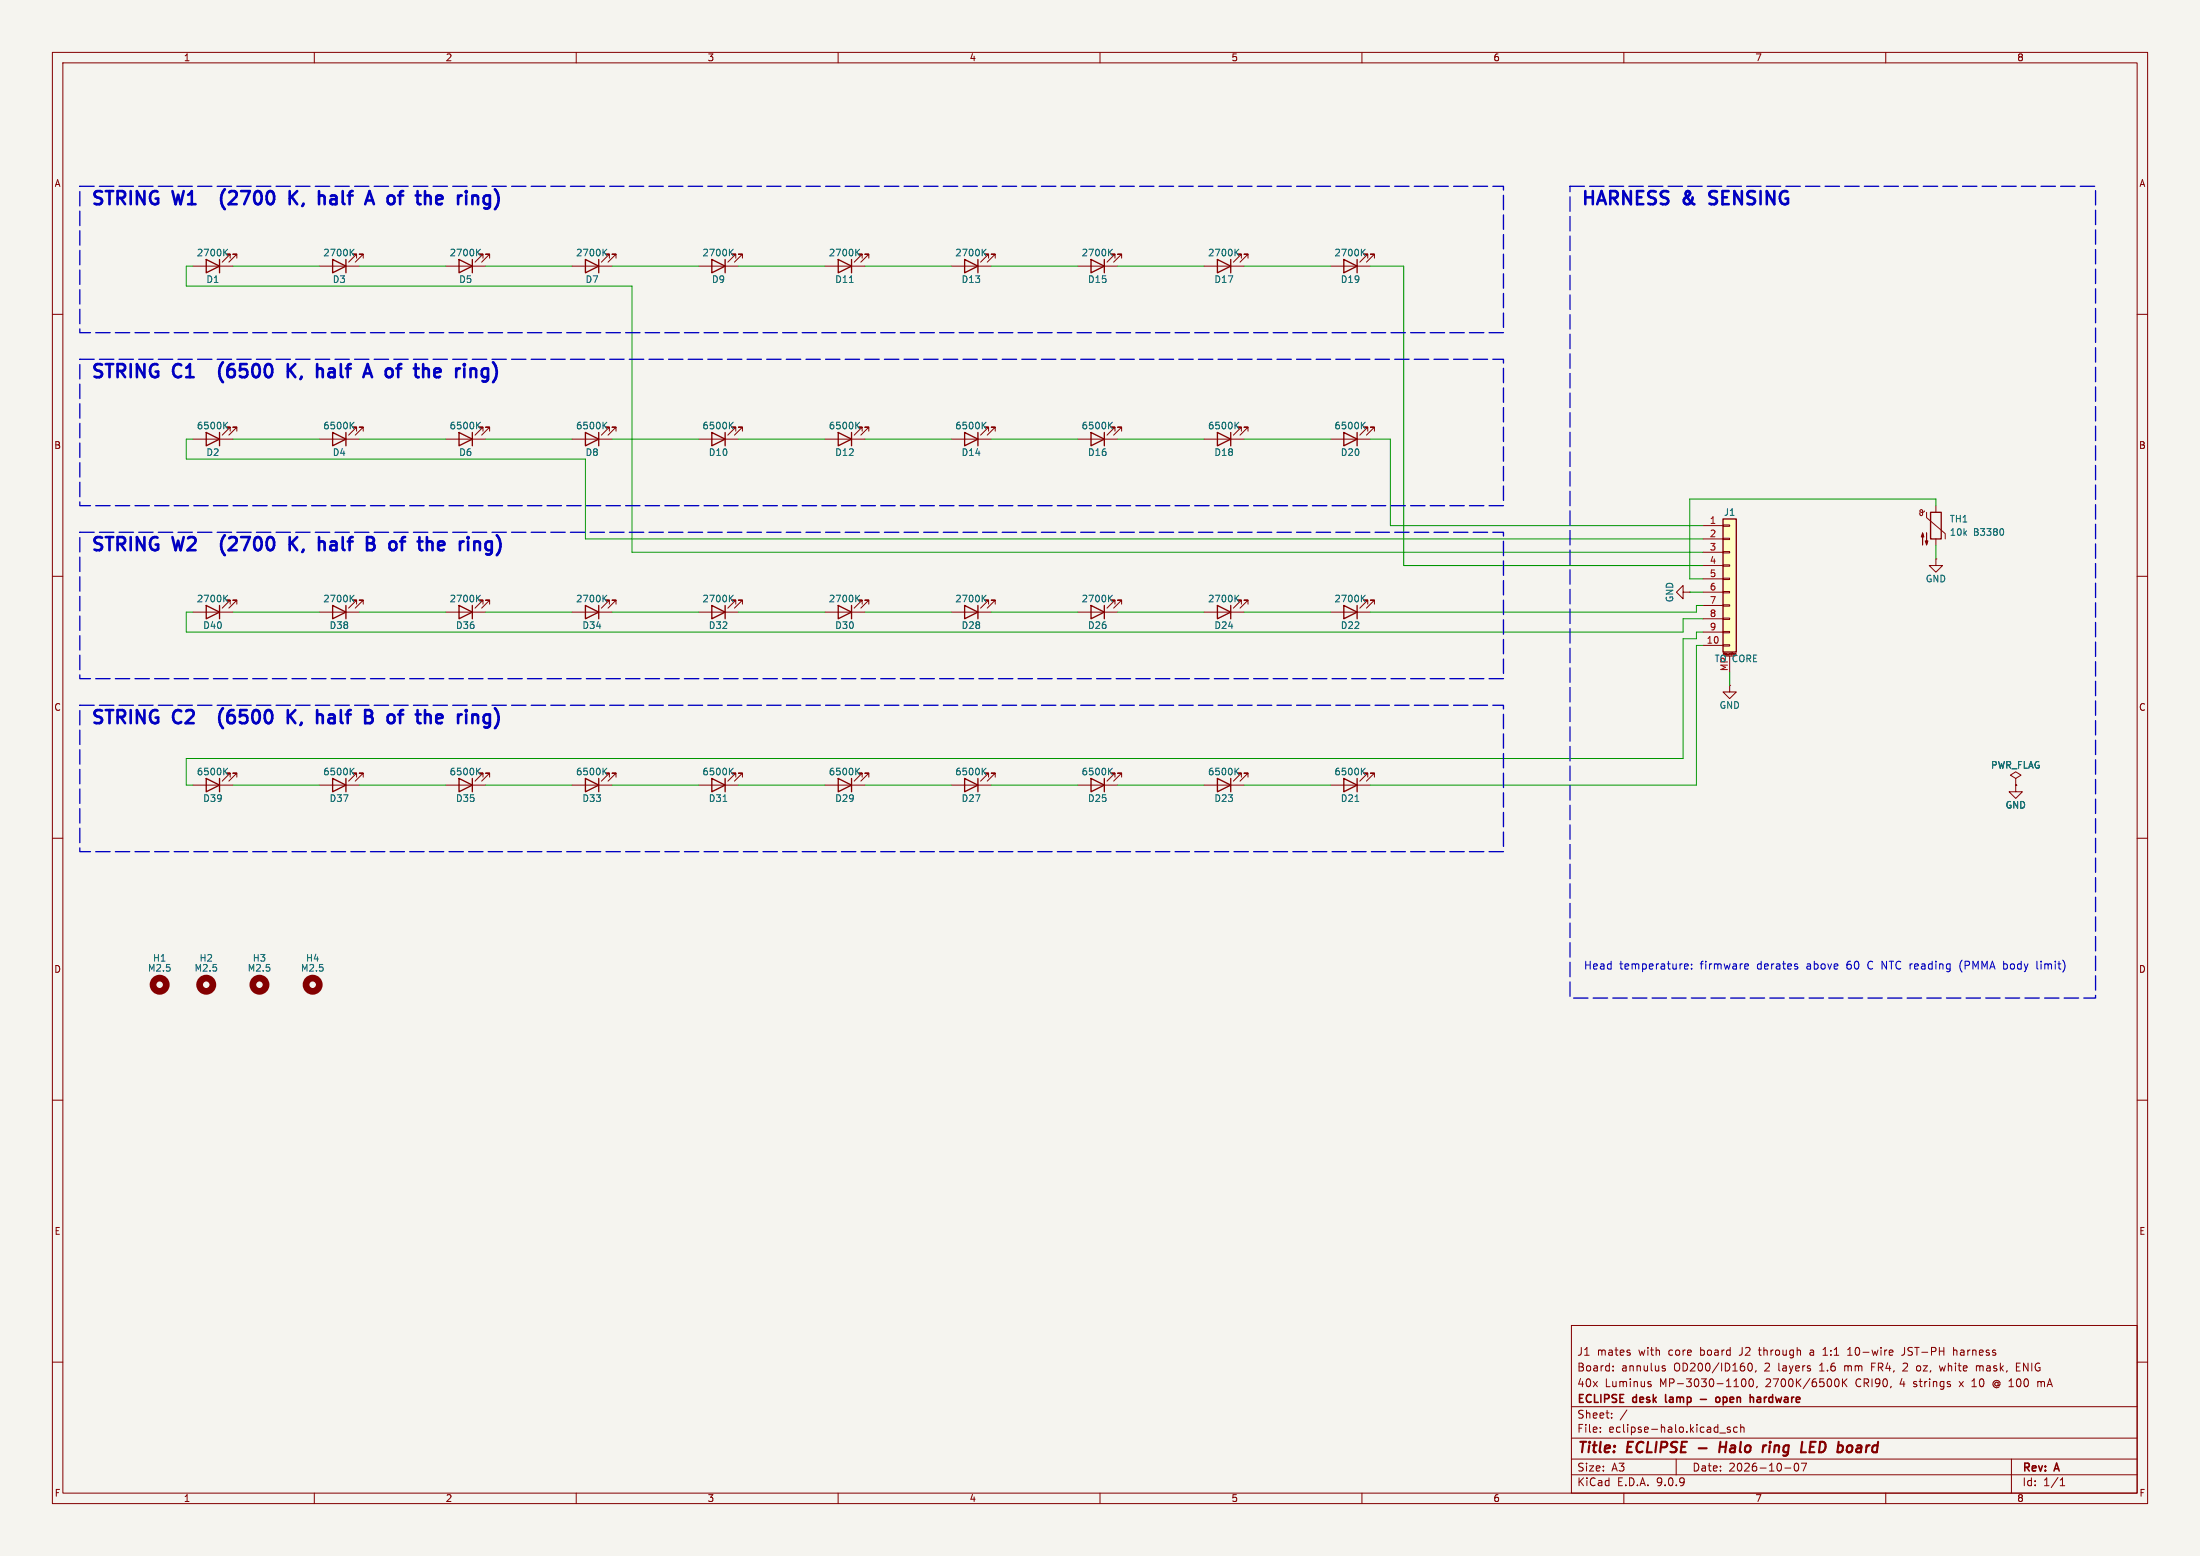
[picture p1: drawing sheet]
<svg xmlns="http://www.w3.org/2000/svg" width="420mm" height="297mm" viewBox="0 0 420 297" stroke-linecap="round" stroke-linejoin="round" font-family="sans-serif">
<path d="M0 0h420v297h-420z" fill="#f5f4ef" stroke="#f5f4ef" stroke-width=".19"/>
<g fill="none" stroke="#840000" stroke-width=".19">
<path d="M10 10h400v277h-400zM12 12h396v273h-396zM60 10v2M110 10v2M160 10v2M210 10v2M260 10v2M310 10v2M360 10v2M133.3 50.8h7.7M140.5 49.3v-.8h-.8h.8l-1.6 1.5M141.7 49.3v-.8h-.7h.7l-1.5 1.5"/>
<path d="M157.5 50.8h7.6M164.6 49.3v-.8h-.8h.8l-1.5 1.5M165.9 49.3v-.8h-.8h.8l-1.6 1.5M181.6 50.8h7.6M188.7 49.3v-.8h-.7h.7l-1.5 1.5M190 49.3v-.8h-.8h.8l-1.5 1.5M205.7 50.8h7.7M212.9 49.3v-.8h-.8h.8l-1.6 1.5M214.1 49.3v-.8h-.7h.7l-1.5 1.5M229.9 50.8h7.6M237 49.3v-.8h-.8h.8l-1.5 1.5M238.3 49.3v-.8h-.8h.8l-1.6 1.5"/>
<path d="M254 50.8h7.6M261.1 49.3v-.8h-.8h.8l-1.5 1.5M262.4 49.3v-.8h-.8h.8l-1.5 1.5M10 60h2M408 60h2M133.3 83.8h7.7M140.5 82.3v-.8h-.8h.8l-1.6 1.6M141.7 82.3v-.8h-.7h.7l-1.5 1.6M157.5 83.8h7.6M164.6 82.3v-.8h-.8h.8l-1.5 1.6M165.9 82.3v-.8h-.8h.8l-1.6 1.6M181.6 83.8h7.6"/>
<path d="M188.7 82.3v-.8h-.7h.7l-1.5 1.6M190 82.3v-.8h-.8h.8l-1.5 1.6M205.7 83.8h7.7M212.9 82.3v-.8h-.8h.8l-1.6 1.6M214.1 82.3v-.8h-.7h.7l-1.5 1.6M229.9 83.8h7.6M237 82.3v-.8h-.8h.8l-1.5 1.6M238.3 82.3v-.8h-.8h.8l-1.6 1.6M254 83.8h7.6M261.1 82.3v-.8h-.8h.8l-1.5 1.6M262.4 82.3v-.8h-.8h.8l-1.5 1.6M10 110h2"/>
<path d="M133.3 116.8h7.7M140.5 115.3v-.7h-.8h.8l-1.6 1.5M141.7 115.3v-.7h-.7h.7l-1.5 1.5M157.5 116.8h7.6M164.6 115.3v-.7h-.8h.8l-1.5 1.5M165.9 115.3v-.7h-.8h.8l-1.6 1.5M408 110h2M10 160h2M36.8 149.9h7.6M43.9 148.3v-.7h-.7h.7l-1.5 1.5M45.2 148.3v-.7h-.8h.8l-1.5 1.5M229.9 149.9h7.6"/>
<path d="M237 148.3v-.7h-.8h.8l-1.5 1.5M238.3 148.3v-.7h-.8h.8l-1.6 1.5M408 160h2M10 210h2M408 210h2M300 253h108v32h-108zM311.2 258.3v.3M345.6 258.2v.4M348 258.7h.9M348.4 257.2l-.4 .4M352.7 258.7h.9M352.7 257.6l.5-.4v1.5"/>
<path d="M361.2 257.7l.2 .3-.7 .2M361.3 258.6l-.1 .1M363.6 258.3a.48 .48 0 0 1-.6 .4M372.9 257.2v1.5M372.9 257.8l.3-.1 .3 .1 .1 .9M10 260h2M300 278.5h108M300 274.5h108M300 268.5h108M305.5 273.2v.2M305.5 272.5v.1M307.7 270.5v.2"/>
<path d="M307.7 269.8v.1M307.9 261.5v.2M307.9 260.8v.1M310.6 269.1l-1.3 1.9M314.8 264.2l.4 .1v.2l-.2 .2h-.3M314.8 263.7l.4 .1M317.4 261.1l.5 .2v.1v.2l-.5 .1M317.4 260.8h.5M320 278.5v3M328.3 273.5h1.1M330.3 272.5l-.4-.1-.2 .2 .1 .2 .5 .2v.3h-.6M331 264.7h.9"/>
<path d="M331.7 272.5l-.5-.1-.3 .3 .2 .6h.6M332.3 272.5l.2-.1 .4 .1v.9M332.3 271.9v1.5M332.6 263.3l.2-.1a.8 .8 0 0 1 .5 .7 .8 .8 0 0 1-.5 .8l-.2-.2-.2-.4zM333.8 260.3l.2-.1a.8 .8 0 0 1 .5 .7 .8 .8 0 0 1-.5 .8l-.2-.2-.1-.4zM334 263.3l.2-.1a.8 .8 0 0 1 .6 .7 .8 .8 0 0 1-.6 .8l-.2-.2-.1-.4zM335.2 261.6l-.1 .3M335.4 264.6l-.1 .3M342.7 279.4a.81 .81 0 0 0 .3 1.4l.2-.2 .2-.4-.2-.8M344.9 279.3l-.7 1.5M350.6 263.2a.8 .8 0 0 1 .5 .7 .8 .8 0 0 1-.5 .8M351.7 263.2v1.5"/>
<path d="M351.9 263.8l.7 .9M352.6 263.2l-.9 .8M357.3 260.9h.5M358 260.2h-.7v1.5M363.5 260.2l-.2 .1M364.1 260.8l-.9 .9h1M365.9 261.5l.5 .2M366.4 260.7l-.5 .1M370.2 260.7l.3 1 .3-.7M374 263.7l.8 1M374.8 263.7l-.8 1M376.4 264.7h.9"/>
<path d="M376.9 263.2l-.5 .4M377.3 260.8l.4-.1 .2 .2M377.3 260.7v1M377.9 260.9v.8M378 260.8l-.1 .1M381.1 263.8l-.3 .3 .1 .3 .2 .1M381.2 263.5a.71 .71 0 0 0-.8 .7 .71 .71 0 0 0 .8 .7M384 278.5v6.5M384.9 260.9h.5M385.7 260.2h-.8v1.5h.8M389 263.8l.4-.1 .3 .2M389 263.7v1"/>
<path d="M389.7 263.9v.8M389.7 263.8v.1M408 260h2M60 285v2M110 285v2M160 285v2M210 285v2M260 285v2M300 281.5h108M310 285v2M340.7 280.2h1.2M360 285v2"/>
<path d="M393.3 283.6h.9M393.3 282.5l.4-.4v1.5"/>
</g>
<path d="M324.3 276.4h1.5M328.3 276.2h1.2M328.4 275.2l-.2 2M337.2 275.9l-.4 .1M337.9 275.9l-.2 1.3M338 275.2l-.1 .2M345.6 276.2h.6M346.6 275.2h-.9l-.3 2h1" fill="none" stroke="#840000" stroke-width=".4"/>
<path d="M318 266.2v1.4M324.6 267.1h1.2M327.7 266.8l.3-.1 .3 .3v.4l-.3 .3-.3-.1-.2-.2zM334.1 266.2v1.5M335.5 266.8h.5M336 267.1h-.4a.29 .29 0 0 0-.2 .3 .29 .29 0 0 0 .2 .3h.4" fill="none" stroke="#840000" stroke-width=".3"/>
<g fill="none" stroke="#840000" stroke-width=".25">
<path d="M135.9 49.5l2.5 1.3-2.5 1.3zM138.4 49.5v2.6M160 49.5l2.6 1.3-2.6 1.3zM162.6 49.5v2.6M184.1 49.5l2.6 1.3-2.6 1.3zM186.7 49.5v2.6M208.3 49.5l2.5 1.3-2.5 1.3zM210.8 49.5v2.6M232.4 49.5l2.5 1.3-2.5 1.3zM234.9 49.5v2.6M256.5 49.5l2.6 1.3-2.6 1.3zM259.1 49.5v2.6"/>
<path d="M135.9 82.6l2.5 1.2-2.5 1.3zM138.4 82.6v2.5M160 82.6l2.6 1.2-2.6 1.3zM162.6 82.6v2.5M184.1 82.6l2.6 1.2-2.6 1.3zM186.7 82.6v2.5M208.3 82.6l2.5 1.2-2.5 1.3zM210.8 82.6v2.5M232.4 82.6l2.5 1.2-2.5 1.3zM234.9 82.6v2.5M256.5 82.6l2.6 1.2-2.6 1.3zM259.1 82.6v2.5"/>
<path d="M135.9 115.6l2.5 1.2-2.5 1.3zM138.4 115.6v2.5M160 115.6l2.6 1.2-2.6 1.3zM162.6 115.6v2.5M39.4 148.6l2.5 1.3-2.5 1.2zM41.9 148.6v2.5M232.4 148.6l2.5 1.3-2.5 1.2zM234.9 148.6v2.5"/>
</g>
<g fill="none" stroke="#006464" stroke-width=".19">
<path d="M139.4 48.1l.6 .7M140 47.6l-.8 .7M162.2 53.9h.7M163.6 48.1l.5 .7M164.1 47.6l-.7 .7M187.7 48.1l.5 .7M188.2 47.6l-.7 .7M211.8 48.1l.6 .7M212.4 47.6l-.8 .7M235.9 48.1l.6 .7M236.5 47.6l-.7 .7M260.1 48.1l.5 .7"/>
<path d="M260.6 47.6l-.7 .7M139.4 81.1l.6 .8M140 80.6l-.8 .7M163.6 81.1l.5 .8M164.1 80.6l-.7 .7M187.7 81.1l.5 .8M188.2 80.6l-.7 .7M211.8 81.1l.6 .8M212.4 80.6l-.8 .7M235.9 81.1l.6 .8M236.5 80.6l-.7 .7M260.1 81.1l.5 .8"/>
<path d="M260.6 80.6l-.7 .7M139.4 114.2l.6 .7M140 113.6l-.8 .7M163.6 114.2l.5 .7M164.1 113.6l-.7 .7M42.9 147.2l.6 .7M43.5 146.6l-.8 .8M235.9 147.2l.6 .7M236.5 146.6l-.7 .8"/>
</g>
<g fill="none" stroke="#840000" stroke-width="1.3">
<circle cx="30.5" cy="188" r="1.27"/>
<circle cx="39.4" cy="188" r="1.27"/>
<circle cx="49.5" cy="188" r="1.27"/>
<circle cx="59.7" cy="188" r="1.27"/>
</g>
<path d="M328.9 99.1h2.6v25.4h-2.6z" fill="#ffffc2"/>
<g fill="none" stroke="#840000" stroke-width=".25">
<path d="M39.4 49.5l2.5 1.3-2.5 1.3zM41.9 49.5v2.6M63.5 49.5l2.5 1.3-2.5 1.3zM66 49.5v2.6M87.6 49.5l2.6 1.3-2.6 1.3zM90.2 49.5v2.6M111.8 49.5l2.5 1.3-2.5 1.3zM114.3 49.5v2.6M39.4 82.6l2.5 1.2-2.5 1.3zM41.9 82.6v2.5M63.5 82.6l2.5 1.2-2.5 1.3zM66 82.6v2.5"/>
<path d="M87.6 82.6l2.6 1.2-2.6 1.3zM90.2 82.6v2.5M111.8 82.6l2.5 1.2-2.5 1.3zM114.3 82.6v2.5M328.9 99.1h2.6v25.4h-2.6zM368.6 97.8h2v5.1h-2zM39.4 115.6l2.5 1.2-2.5 1.3zM41.9 115.6v2.5M63.5 115.6l2.5 1.2-2.5 1.3zM66 115.6v2.5M87.6 115.6l2.6 1.2-2.6 1.3zM90.2 115.6v2.5"/>
<path d="M111.8 115.6l2.5 1.2-2.5 1.3zM114.3 115.6v2.5M184.1 115.6l2.6 1.2-2.6 1.3zM186.7 115.6v2.5M208.3 115.6l2.5 1.2-2.5 1.3zM210.8 115.6v2.5M232.4 115.6l2.5 1.2-2.5 1.3zM234.9 115.6v2.5M256.5 115.6l2.6 1.2-2.6 1.3zM259.1 115.6v2.5M63.5 148.6l2.5 1.3-2.5 1.2zM66 148.6v2.5"/>
<path d="M87.6 148.6l2.6 1.3-2.6 1.2zM90.2 148.6v2.5M111.8 148.6l2.5 1.3-2.5 1.2zM114.3 148.6v2.5M135.9 148.6l2.5 1.3-2.5 1.2zM138.4 148.6v2.5M160 148.6l2.6 1.3-2.6 1.2zM162.6 148.6v2.5M184.1 148.6l2.6 1.3-2.6 1.2zM186.7 148.6v2.5M208.3 148.6l2.5 1.3-2.5 1.2zM210.8 148.6v2.5"/>
<path d="M256.5 148.6l2.6 1.3-2.6 1.2zM259.1 148.6v2.5"/>
</g>
<g fill="none" stroke="#840000" stroke-width=".19">
<path d="M36.8 50.8h7.6M43.9 49.3v-.8h-.7h.7l-1.5 1.5M45.2 49.3v-.8h-.8h.8l-1.5 1.5M61 50.8h7.6M68.1 49.3v-.8h-.8h.8l-1.6 1.5M69.3 49.3v-.8h-.7h.7l-1.5 1.5M85.1 50.8h7.6M92.2 49.3v-.8h-.8h.8l-1.5 1.5M93.5 49.3v-.8h-.8h.8l-1.6 1.5M109.2 50.8h7.6M116.3 49.3v-.8h-.7h.7l-1.5 1.5M117.6 49.3v-.8h-.8h.8l-1.5 1.5"/>
<path d="M36.8 83.8h7.6M43.9 82.3v-.8h-.7h.7l-1.5 1.6M45.2 82.3v-.8h-.8h.8l-1.5 1.6M61 83.8h7.6M68.1 82.3v-.8h-.8h.8l-1.6 1.6M69.3 82.3v-.8h-.7h.7l-1.5 1.6M85.1 83.8h7.6M92.2 82.3v-.8h-.8h.8l-1.5 1.6M93.5 82.3v-.8h-.8h.8l-1.6 1.6M109.2 83.8h7.6M116.3 82.3v-.8h-.7h.7l-1.5 1.6M117.6 82.3v-.8h-.8h.8l-1.5 1.6"/>
<path d="M367 97.5l-.1 .9h-.3l-.2-.5M367 97.5l-.2-.2-.3 .2 .1 .2 .3 .1 .5-.3M367.8 97.8v1l3.5 3.1v1M369.6 96.5v1.3M36.8 116.8h7.6M43.9 115.3v-.7h-.7h.7l-1.5 1.5M45.2 115.3v-.7h-.8h.8l-1.5 1.5M61 116.8h7.6M68.1 115.3v-.7h-.8h.8l-1.6 1.5M69.3 115.3v-.7h-.7h.7l-1.5 1.5M85.1 116.8h7.6M92.2 115.3v-.7h-.8h.8l-1.5 1.5"/>
<path d="M93.5 115.3v-.7h-.8h.8l-1.6 1.5M109.2 116.8h7.6M116.3 115.3v-.7h-.7h.7l-1.5 1.5M117.6 115.3v-.7h-.8h.8l-1.5 1.5M181.6 116.8h7.6M188.7 115.3v-.7h-.7h.7l-1.5 1.5M190 115.3v-.7h-.8h.8l-1.5 1.5M205.7 116.8h7.7M212.9 115.3v-.7h-.8h.8l-1.6 1.5M214.1 115.3v-.7h-.7h.7l-1.5 1.5M229.9 116.8h7.6M237 115.3v-.7h-.8h.8l-1.5 1.5"/>
<path d="M238.3 115.3v-.7h-.8h.8l-1.6 1.5M254 116.8h7.6M261.1 115.3v-.7h-.8h.8l-1.5 1.5M262.4 115.3v-.7h-.8h.8l-1.5 1.5M321.3 113v-1.2l-1.3 1.2 1.3 1.3v-1.3h1.3M322.6 113h.1M325.1 100.3h3.8M325.1 102.9h3.8M325.1 105.4h3.8M325.1 108h3.8M325.1 110.5h3.8M325.1 113h3.8"/>
<path d="M325.1 115.6h3.8M325.1 118.1h3.8M328.9 100.2h1.3v.3h-1.3zM328.9 102.7h1.3v.3h-1.3zM328.9 105.3h1.3v.2h-1.3zM328.9 107.8h1.3v.3h-1.3zM328.9 110.4h1.3v.2h-1.3zM328.9 112.9h1.3v.3h-1.3zM328.9 115.4h1.3v.3h-1.3zM328.9 118h1.3v.2h-1.3zM369.6 106.7v1.3h1.2l-1.2 1.2-1.3-1.2h1.3M369.6 106.7h.1"/>
<path d="M369.6 102.9v1.2M325.1 120.7h3.8M325.1 123.2h3.8M328.9 120.5h1.3v.3h-1.3zM328.9 123.1h1.3v.2h-1.3zM329.2 125.2h2M330.2 130.8v1.3h1.3l-1.3 1.3-1.3-1.3h1.3M330.2 130.8h.1M330.2 125.2v3.1M61 149.9h7.6M68.1 148.3v-.7h-.8h.8l-1.6 1.5M69.3 148.3v-.7h-.7h.7l-1.5 1.5"/>
<path d="M85.1 149.9h7.6M92.2 148.3v-.7h-.8h.8l-1.5 1.5M93.5 148.3v-.7h-.8h.8l-1.6 1.5M109.2 149.9h7.6M116.3 148.3v-.7h-.7h.7l-1.5 1.5M117.6 148.3v-.7h-.8h.8l-1.5 1.5M133.3 149.9h7.7M140.5 148.3v-.7h-.8h.8l-1.6 1.5M141.7 148.3v-.7h-.7h.7l-1.5 1.5M157.5 149.9h7.6M164.6 148.3v-.7h-.8h.8l-1.5 1.5M165.9 148.3v-.7h-.8h.8l-1.6 1.5"/>
<path d="M181.6 149.9h7.6M188.7 148.3v-.7h-.7h.7l-1.5 1.5M190 148.3v-.7h-.8h.8l-1.5 1.5M205.7 149.9h7.7M212.9 148.3v-.7h-.8h.8l-1.6 1.5M214.1 148.3v-.7h-.7h.7l-1.5 1.5M254 149.9h7.6M261.1 148.3v-.7h-.8h.8l-1.5 1.5M262.4 148.3v-.7h-.8h.8l-1.5 1.5M384.8 148.6l1-.6-1-.7-1 .7 1 .6v1.3M384.8 149.9h.1M384.8 149.9v1.2h1.3l-1.3 1.3-1.3-1.3h1.3"/>
</g>
<g fill="#840000" stroke="#840000" stroke-width=".19">
<path d="M367 101.7l.3 .8h-.5l.2-.8v2.3z"/>
<path d="M367.8 101.7v2.3l-.3-.7h.5l-.2 .7z"/>
</g>
<g fill="none" stroke="#006464" stroke-width=".19">
<path d="M42.9 48.1l.6 .7M43.5 47.6l-.8 .7M67 48.1l.6 .7M67.6 47.6l-.7 .7M91.2 48.1l.5 .7M91.7 47.6l-.7 .7M115.3 48.1l.5 .7M115.8 47.6l-.7 .7M42.9 81.1l.6 .8M43.5 80.6l-.8 .7M67 81.1l.6 .8M67.6 80.6l-.7 .7"/>
<path d="M91.2 81.1l.5 .8M91.7 80.6l-.7 .7M115.3 81.1l.5 .8M115.8 80.6l-.7 .7M42.9 114.2l.6 .7M43.5 113.6l-.8 .7M67 114.2l.6 .7M67.6 113.6l-.7 .7M91.2 114.2l.5 .7M91.7 113.6l-.7 .7M115.3 114.2l.5 .7M115.8 113.6l-.7 .7"/>
<path d="M187.7 114.2l.5 .7M188.2 113.6l-.7 .7M211.8 114.2l.6 .7M212.4 113.6l-.8 .7M235.9 114.2l.6 .7M236.5 113.6l-.7 .7M260.1 114.2l.5 .7M260.6 113.6l-.7 .7M382.4 101l.1 .4-.1 .7M67 147.2l.6 .7M67.6 146.6l-.7 .8M91.2 147.2l.5 .7"/>
<path d="M91.7 146.6l-.7 .8M115.3 147.2l.5 .7M115.8 146.6l-.7 .8M138 153h.8M139.4 147.2l.6 .7M140 146.6l-.8 .8M163.6 147.2l.5 .7M164.1 146.6l-.7 .8M187.7 147.2l.5 .7M188.2 146.6l-.7 .8M211.8 147.2l.6 .7M212.4 146.6l-.8 .8"/>
<path d="M258.7 153h.7M260.1 147.2l.5 .7M260.6 146.6l-.7 .8"/>
</g>
<g fill="none" stroke="#009600" stroke-width=".19">
<path d="M36.8 50.8h-1.2v3.8h85v50.8h204.5M44.4 50.8h16.6M68.6 50.8h16.5M92.7 50.8h16.5M116.8 50.8h16.5M141 50.8h16.5M165.1 50.8h16.5M189.2 50.8h16.5M213.4 50.8h16.5M237.5 50.8h16.5M261.6 50.8h6.4v57.2h57.1M36.8 83.8h-1.2v3.8h76.2v15.3h213.3"/>
<path d="M44.4 83.8h16.6M68.6 83.8h16.5M92.7 83.8h16.5M116.8 83.8h16.5M141 83.8h16.5M165.1 83.8h16.5M189.2 83.8h16.5M213.4 83.8h16.5M237.5 83.8h16.5M261.6 83.8h3.8v16.5h59.7M369.6 96.5v-1.2h-47v15.2h2.5M36.8 116.8h-1.2v3.9h285.7v-2.6h3.8"/>
<path d="M44.4 116.8h16.6M68.6 116.8h16.5M92.7 116.8h16.5M116.8 116.8h16.5M141 116.8h16.5M165.1 116.8h16.5M189.2 116.8h16.5M213.4 116.8h16.5M237.5 116.8h16.5M322.6 113h2.5M325.1 115.6h-1.3v1.2h-62.2M369.6 104.1v2.6"/>
<path d="M325.1 120.7h-1.3v1.2h-2.5v22.9h-285.7v5.1h1.2M325.1 123.2h-1.3v26.7h-62.2M330.2 128.3v2.5M44.4 149.9h16.6M68.6 149.9h16.5M92.7 149.9h16.5M116.8 149.9h16.5M141 149.9h16.5M165.1 149.9h16.5M189.2 149.9h16.5M213.4 149.9h16.5M237.5 149.9h16.5"/>
</g>
<g fill="none" stroke="#0000c2" stroke-width=".5">
<path d="M42.9 36.1a2.87 2.87 0 0 0 0 3.8M55.3 36.5v2.5M55.7 37.5l1 1.5M56.7 36.5l-1.4 1.4M63.2 37.4l.2-.1 .7 .1M64 38h-.6a.49 .49 0 0 0-.4 .5 .49 .49 0 0 0 .4 .5h.6M92.8 37.3l.7 .1M93.5 37.3v2l-.5 .5M93.5 38.9l-.7 .1M94.5 36.1a2.87 2.87 0 0 1 0 3.8M326.3 38.9l.4 .1M326.5 36.7l-.2 .3 .2 .4"/>
<path d="M42.6 69.1a2.87 2.87 0 0 0 0 3.9M55 69.5v2.5M55.3 70.6l1.1 1.4M56.4 69.5l-1.4 1.4M62.8 70.5l.2-.2 .8 .2M63.6 71h-.6a.49 .49 0 0 0-.3 .5 .49 .49 0 0 0 .3 .5h.6M92.5 70.3l.7 .2M93.2 71.9l-.7 .1M93.2 70.3v2.1l-.5 .4M94.1 69.1a2.87 2.87 0 0 1 0 3.9M42.9 102.2a2.87 2.87 0 0 0 0 3.8M55.3 102.5v2.5"/>
<path d="M55.7 103.6l1 1.4M56.7 102.5l-1.4 1.4M63.2 103.5l.2-.1 .7 .1M64 104.1h-.6a.49 .49 0 0 0-.4 .4 .49 .49 0 0 0 .4 .5h.6M93.2 103.4l.7 .1M93.9 104.9l-.7 .1M93.9 103.4v2l-.5 .5M94.8 102.2a2.87 2.87 0 0 1 0 3.8M42.6 135.2a2.87 2.87 0 0 0 0 3.8M55 135.5v2.5M55.3 136.6l1.1 1.4M56.4 135.5l-1.4 1.5"/>
<path d="M62.8 136.5l.2-.1 .8 .1M63.6 137.1h-.6a.49 .49 0 0 0-.3 .5 .49 .49 0 0 0 .3 .4h.6M92.8 136.4l.7 .1M93.5 137.9l-.7 .1M93.5 136.4v2l-.5 .5M94.5 135.2a2.87 2.87 0 0 1 0 3.8"/>
</g>
<path d="M321.6 184.5l.7-.2-.1-.3h-.4l-.2 .2v.7h.6M322.9 184.8v.2M322.9 184v.2M333.3 184h.4l.1 .3-.7 .2M333.7 184.9l-.4 .1M343.1 184.5v.4M374.6 183.3a1.72 1.72 0 0 0 0 2.2M382.6 184h.5M383.1 184.9l-.5 .1M388.9 183.5v1.3l.2 .2" fill="none" stroke="#0000c2" stroke-width=".19"/>
<path d="M15.2 35.6h271.8v27.9h-271.8zM299.7 35.6h100.3v154.9h-100.3zM15.2 68.6h271.8v27.9h-271.8zM15.2 101.6h271.8v27.9h-271.8zM15.2 134.6h271.8v28h-271.8z" fill="none" stroke="#0000c2" stroke-width=".25" stroke-dasharray="2.7 1"/>
<g font-size="3.5" fill="#0000c2">
<text x="17.2" y="39.3">STRING</text>
<text x="33.2" y="39.3">W1</text>
<text x="44.3" y="39.3">(2700</text>
<text x="58.4" y="39.3">K,</text>
<text x="65" y="39.3">half</text>
<text x="75.1" y="39.3">A</text>
<text x="80.2" y="39.3">of</text>
<text x="86.8" y="39.3">the</text>
<text x="301.7" y="39.3">HARNESS</text>
<text x="321.5" y="39.3">&amp;</text>
<text x="327.5" y="39.3">SENSING</text>
<text x="17.2" y="72.3">STRING</text>
<text x="33.2" y="72.3">C1</text>
<text x="43.9" y="72.3">(6500</text>
<text x="58" y="72.3">K,</text>
<text x="64.6" y="72.3">half</text>
<text x="74.8" y="72.3">A</text>
<text x="79.8" y="72.3">of</text>
<text x="86.4" y="72.3">the</text>
<text x="17.2" y="105.3">STRING</text>
<text x="33.2" y="105.3">W2</text>
<text x="44.3" y="105.3">(2700</text>
<text x="58.4" y="105.3">K,</text>
<text x="65" y="105.3">half</text>
<text x="75.1" y="105.3">B</text>
<text x="80.6" y="105.3">of</text>
<text x="87.1" y="105.3">the</text>
<text x="17.2" y="138.4">STRING</text>
<text x="33.2" y="138.4">C2</text>
<text x="43.9" y="138.4">(6500</text>
<text x="58" y="138.4">K,</text>
<text x="64.6" y="138.4">half</text>
<text x="74.8" y="138.4">B</text>
<text x="80.2" y="138.4">of</text>
<text x="86.8" y="138.4">the</text>
</g>
<g font-size="2.8" fill="#840000">
<text x="301" y="277.9">Title:</text>
<text x="310.6" y="277.9">ECLIPSE</text>
<text x="329.9" y="277.9">Halo</text>
<text x="339" y="277.9">ring</text>
<text x="347.1" y="277.9">LED</text>
<text x="354.8" y="277.9">board</text>
</g>
<g font-size="2.1" fill="#0000c2">
<text x="302.3" y="185.2">Head</text>
<text x="309.1" y="185.2">temperature:</text>
<text x="324.6" y="185.2">firmware</text>
<text x="335.6" y="185.2">derates</text>
<text x="345.2" y="185.2">above</text>
<text x="353" y="185.2">60</text>
<text x="357.1" y="185.2">C NTC reading</text>
<text x="375.1" y="185.2">(PMMA</text>
<text x="383.6" y="185.2">body</text>
<text x="390.1" y="185.2">limit)</text>
</g>
<g font-size="2.1" fill="#840000">
<text x="301" y="262">Board:</text>
<text x="301" y="259">J1</text>
<text x="304.9" y="259">mates</text>
<text x="309.5" y="262">annulus</text>
<text x="312.9" y="259">with</text>
<text x="318.7" y="259">core</text>
<text x="319.6" y="262">OD200/ID160,</text>
<text x="324.8" y="259">board</text>
<text x="332.5" y="259">J2</text>
<text x="336.4" y="259">through</text>
<text x="337" y="262">2</text>
<text x="339.8" y="262">layers</text>
<text x="346.2" y="259">a</text>
<text x="347.8" y="262">1.6</text>
<text x="348.9" y="259">1:1</text>
<text x="352.6" y="262">mm</text>
<text x="353.8" y="259">10-wire</text>
<text x="357.9" y="262">FR4,</text>
<text x="364.2" y="262">2</text>
<text x="364.3" y="259">JST-PH</text>
<text x="366.9" y="262">oz,</text>
<text x="371.5" y="262">white</text>
<text x="374.2" y="259">harness</text>
<text x="378.6" y="262">mask,</text>
<text x="386.4" y="262">ENIG</text>
<text x="301" y="268.2">ECLIPSE</text>
<text x="301" y="265">40x</text>
<text x="306.4" y="265">Luminus</text>
<text x="311.8" y="268.2">desk</text>
<text x="316.9" y="265">MP-3030-1100,</text>
<text x="318.6" y="268.2">lamp</text>
<text x="329.5" y="268.2">open</text>
<text x="336.6" y="268.2">hardware</text>
<text x="337.2" y="265">2700K/6500K</text>
<text x="354.5" y="265">CRI90,</text>
<text x="363.1" y="265">4</text>
<text x="365.9" y="265">strings</text>
<text x="377.3" y="265">10</text>
<text x="381.5" y="265">@ 100</text>
<text x="390.3" y="265">mA</text>
<text x="301" y="273.7">File:</text>
<text x="301" y="271">Sheet:</text>
<text x="307.1" y="273.7">eclipse-halo.kicad_sch</text>
<text x="301" y="281.1">Size:</text>
<text x="307.6" y="281.1">A3</text>
<text x="323" y="281.1">Date:</text>
<text x="330" y="281.1">2026-10-07</text>
<text x="386" y="281.3">Rev:</text>
<text x="392.4" y="281.3">A</text>
<text x="301" y="283.9">KiCad</text>
<text x="308.7" y="283.9">E.D.A.</text>
<text x="316.3" y="283.9">9.0.9</text>
<text x="386" y="283.9">Id:</text>
<text x="390.1" y="283.9">1/1</text>
</g>
<g font-size="1.8" fill="#840000">
<text x="35" y="11.9">1</text>
<text x="85" y="11.9">2</text>
<text x="135" y="11.9">3</text>
<text x="185" y="11.9">4</text>
<text x="235" y="11.9">5</text>
<text x="285" y="11.9">6</text>
<text x="335" y="11.9">7</text>
<text x="385" y="11.9">8</text>
<text x="10.3" y="35.9">A</text>
<text x="408.3" y="35.9">A</text>
<text x="10.3" y="85.9">B</text>
<text x="408.2" y="85.9">B</text>
<text x="10.3" y="135.9">C</text>
<text x="408.2" y="135.9">C</text>
<text x="10.3" y="185.9">D</text>
<text x="408.2" y="185.9">D</text>
<text x="10.3" y="235.9">E</text>
<text x="408.3" y="235.9">E</text>
<text x="10.3" y="285.9">F</text>
<text x="35" y="286.9">1</text>
<text x="85" y="286.9">2</text>
<text x="135" y="286.9">3</text>
<text x="185" y="286.9">4</text>
<text x="235" y="286.9">5</text>
<text x="285" y="286.9">6</text>
<text x="335" y="286.9">7</text>
<text x="385" y="286.9">8</text>
<text x="408.3" y="285.9">F</text>
</g>
<g font-size="1.8" fill="#006464">
<text x="37.5" y="49.1">2700K</text>
<text x="61.6" y="49.1">2700K</text>
<text x="85.7" y="49.1">2700K</text>
<text x="109.9" y="49.1">2700K</text>
<text x="134" y="49.1">2700K</text>
<text x="158.1" y="49.1">2700K</text>
<text x="182.3" y="49.1">2700K</text>
<text x="206.4" y="49.1">2700K</text>
<text x="230.5" y="49.1">2700K</text>
<text x="254.7" y="49.1">2700K</text>
<text x="39.3" y="54.2">D1</text>
<text x="63.4" y="54.2">D3</text>
<text x="87.6" y="54.2">D5</text>
<text x="111.7" y="54.2">D7</text>
<text x="135.8" y="54.2">D9</text>
<text x="159.3" y="54.2">D11</text>
<text x="183.5" y="54.2">D13</text>
<text x="207.6" y="54.2">D15</text>
<text x="231.7" y="54.2">D17</text>
<text x="255.9" y="54.2">D19</text>
<text x="37.5" y="82.1">6500K</text>
<text x="61.6" y="82.1">6500K</text>
<text x="85.7" y="82.1">6500K</text>
<text x="109.9" y="82.1">6500K</text>
<text x="134" y="82.1">6500K</text>
<text x="158.1" y="82.1">6500K</text>
<text x="182.3" y="82.1">6500K</text>
<text x="206.4" y="82.1">6500K</text>
<text x="230.5" y="82.1">6500K</text>
<text x="254.7" y="82.1">6500K</text>
<text x="39.3" y="87.2">D2</text>
<text x="63.4" y="87.2">D4</text>
<text x="87.6" y="87.2">D6</text>
<text x="111.7" y="87.2">D8</text>
<text x="135.2" y="87.2">D10</text>
<text x="159.3" y="87.2">D12</text>
<text x="183.5" y="87.2">D14</text>
<text x="207.6" y="87.2">D16</text>
<text x="231.7" y="87.2">D18</text>
<text x="255.9" y="87.2">D20</text>
<text x="329" y="98.7">J1</text>
<text x="372.1" y="99.9">TH1</text>
<text x="372.1" y="102.5">10k</text>
<text x="376.7" y="102.5">B3380</text>
<text x="367.5" y="111.4">GND</text>
<text x="37.5" y="115.2">2700K</text>
<text x="61.6" y="115.2">2700K</text>
<text x="85.7" y="115.2">2700K</text>
<text x="109.9" y="115.2">2700K</text>
<text x="134" y="115.2">2700K</text>
<text x="158.1" y="115.2">2700K</text>
<text x="182.3" y="115.2">2700K</text>
<text x="206.4" y="115.2">2700K</text>
<text x="230.5" y="115.2">2700K</text>
<text x="254.7" y="115.2">2700K</text>
<text x="319.6" y="115.1" transform="rotate(-90 319.6 115.1)">GND</text>
<text x="38.7" y="120.2">D40</text>
<text x="62.8" y="120.2">D38</text>
<text x="87" y="120.2">D36</text>
<text x="111.1" y="120.2">D34</text>
<text x="135.2" y="120.2">D32</text>
<text x="159.3" y="120.2">D30</text>
<text x="183.5" y="120.2">D28</text>
<text x="207.6" y="120.2">D26</text>
<text x="231.7" y="120.2">D24</text>
<text x="255.9" y="120.2">D22</text>
<text x="327.2" y="126.6">TO</text>
<text x="329.9" y="128.2" transform="rotate(-90 329.9 128.2)">MP</text>
<text x="330.7" y="126.6">CORE</text>
<text x="328.2" y="135.5">GND</text>
<text x="37.5" y="148.2">6500K</text>
<text x="61.6" y="148.2">6500K</text>
<text x="85.7" y="148.2">6500K</text>
<text x="109.9" y="148.2">6500K</text>
<text x="134" y="148.2">6500K</text>
<text x="158.1" y="148.2">6500K</text>
<text x="182.3" y="148.2">6500K</text>
<text x="206.4" y="148.2">6500K</text>
<text x="230.5" y="148.2">6500K</text>
<text x="254.7" y="148.2">6500K</text>
<text x="380" y="146.9">PWR_FLAG</text>
<text x="38.7" y="153.3">D39</text>
<text x="62.8" y="153.3">D37</text>
<text x="87" y="153.3">D35</text>
<text x="111.1" y="153.3">D33</text>
<text x="135.2" y="153.3">D31</text>
<text x="159.3" y="153.3">D29</text>
<text x="183.5" y="153.3">D27</text>
<text x="207.6" y="153.3">D25</text>
<text x="231.7" y="153.3">D23</text>
<text x="255.9" y="153.3">D21</text>
<text x="382.8" y="154.5">GND</text>
<text x="28.1" y="185.6">M2.5</text>
<text x="29.1" y="183.7">H1</text>
<text x="37" y="185.6">M2.5</text>
<text x="38" y="183.7">H2</text>
<text x="47.2" y="185.6">M2.5</text>
<text x="48.2" y="183.7">H3</text>
<text x="57.4" y="185.6">M2.5</text>
<text x="58.3" y="183.7">H4</text>
</g>
<g font-size="1.8" fill="#a90000">
<text x="326.3" y="100.1">1</text>
<text x="326.3" y="102.6">2</text>
<text x="326.3" y="105.2">3</text>
<text x="326.3" y="107.7">4</text>
<text x="326.3" y="110.2">5</text>
<text x="326.3" y="112.8">6</text>
<text x="326.3" y="115.3">7</text>
<text x="326.3" y="117.9">8</text>
<text x="325.7" y="122.9">10</text>
<text x="326.3" y="120.4">9</text>
</g>
<text font-size=".5" fill="#006464" x="328.8" y="125.2">Mounting</text>
</svg>
